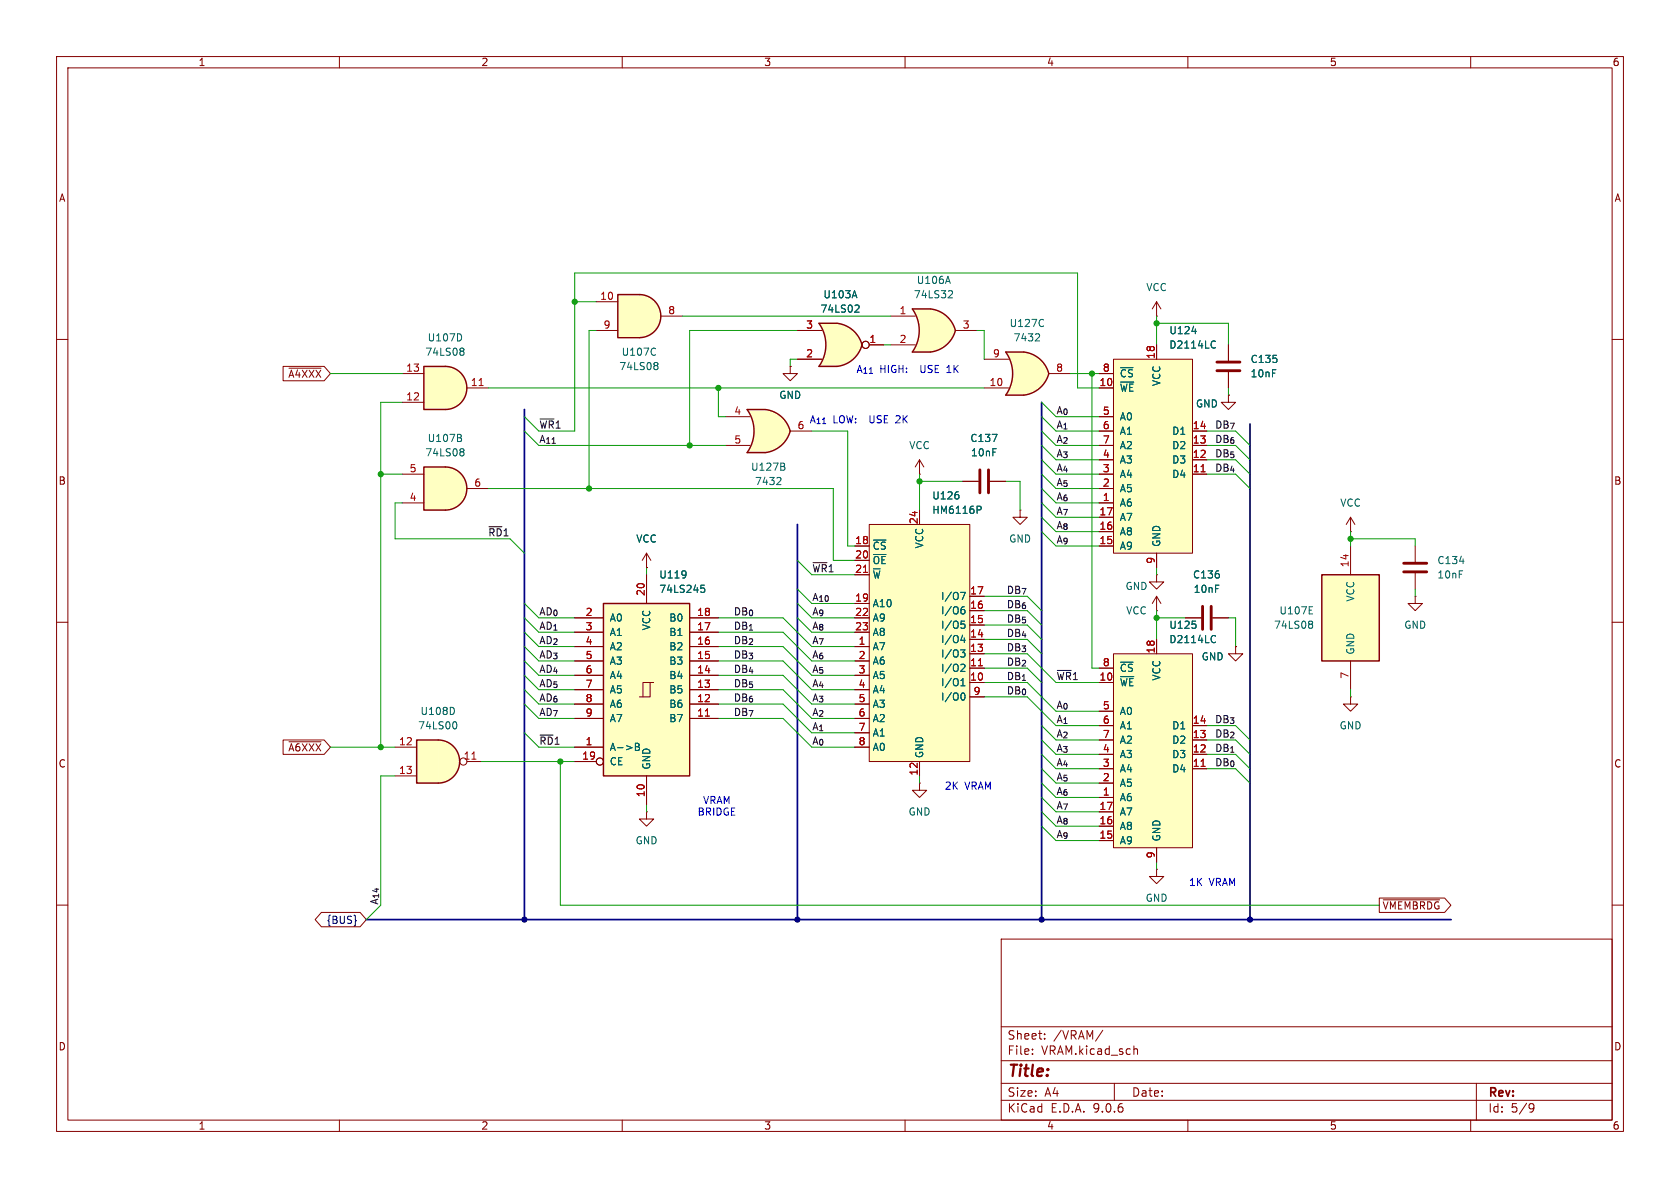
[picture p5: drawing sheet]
<svg xmlns="http://www.w3.org/2000/svg" width="297mm" height="210mm" viewBox="0 0 297 210" stroke-linecap="round" stroke-linejoin="round" font-family="sans-serif">
<g fill="none" stroke="#840000" stroke-width=".18">
<path d="M10 10h277v190h-277zM12 12h273v186h-273zM60 10v2M110 10v2M160 10v2M210 10v2M260 10v2M10 60h2M285 60h2M170.2 85.1h2.8M175 85.1h2.8M10 110h2"/>
<path d="M218.4 114.3v1.3h1.3l-1.3 1.2-1.2-1.2h1.2M218.4 114.3h.1M285 110h2M114.3 143.5v1.3h1.3l-1.3 1.3-1.3-1.3h1.3M114.3 143.5h.1M10 160h2M177 166h108v32h-108zM285 160h2M60 198v2M110 198v2M160 198v2M177 194.5h108"/>
<path d="M177 191.5h108M177 187.5h108M177 181.5h108M182.5 186.3v.1M182.5 185.5v.1M184.7 183.6v.1M184.7 182.8v.1M195 182.1l-1.3 2M197 191.5v3M200.5 185.5h.5l.1 .9M210 198v2M260 198v2"/>
<path d="M261 191.5v6.5M270.6 195.1l.5 .1a.99 .99 0 0 1-.4 1.4h-.2M271.2 195.7l-.3 .3h-.3"/>
</g>
<path d="M173.2 83.1v4M174.8 83.1v4" fill="none" stroke="#840000" stroke-width=".51"/>
<path d="M175.4 76.8h.9l-.6 1.2" fill="none" stroke="#006464" stroke-width=".18"/>
<path d="M106.7 106.7h15.2v30.5h-15.2z" fill="#ffffc2"/>
<g fill="none" stroke="#840000" stroke-width=".18">
<path d="M204.5 55.9h.1M204.5 53.3l-.8 1.3M204.5 53.3l.7 1.3M204.5 53.3v2.6M114.3 97.8v2.5M114.3 97.8l-.8 1.3M114.3 97.8l.8 1.3M180.3 90.2v1.2h1.3l-1.3 1.3-1.2-1.3h1.2M180.3 90.2h.1M101.6 109.2h5.1M101.6 111.8h5.1M101.6 114.3h5.1"/>
<path d="M101.6 116.8h5.1M101.6 119.4h5.1M114.3 100.3h.1M114.3 101.6v5.1M121.9 109.2h5.1M121.9 111.8h5.1M121.9 114.3h5.1M121.9 116.8h5.1M121.9 119.4h5.1M101.6 121.9h5.1M101.6 124.5h5.1M101.6 127h5.1"/>
<path d="M101.6 132.1h5.1M101.6 134.6h3.8M114.3 137.2v5M114.9 120.7h-1.2v2.5M115.6 120.7h-.7v2.5h-1.9M121.9 121.9h5.1M121.9 124.5h5.1M121.9 127h5.1M162.6 138.4v1.3h1.2l-1.2 1.3-1.3-1.3h1.3M162.6 138.4h.1M204.5 153.7v1.2h1.2l-1.2 1.3-1.3-1.3h1.3M204.5 153.7h.1"/>
<circle cx="106" cy="134.6" r=".63"/>
</g>
<path d="M106.7 106.7h15.2v30.5h-15.2z" fill="none" stroke="#840000" stroke-width=".25"/>
<path d="M121.2 101v.9M121.3 101.5l-.1 .1M123.9 103.4h.6M124.1 103.9h.3l.2 .3-.1 .4-.4 .1M112.3 131.4h.5l.2 .2-.2 .4 .2 .1 .1 .3-.3 .3h-.5zM112.3 132h.5" fill="none" stroke="#006464" stroke-width=".18"/>
<path d="M124.7 126.6h.7" fill="none" stroke="#a90000" stroke-width=".18"/>
<path d="M196.8 115.6h14v34.3h-14z" fill="#ffffc2"/>
<g fill="none" stroke="#840000" stroke-width=".18">
<path d="M194.3 118.1h2.5M196.8 115.6h14v34.3h-14zM204.5 113v2.6M194.3 120.7h2.5M194.3 125.7h2.5M194.3 128.3h2.5M194.3 130.8h2.5M194.3 133.4h2.5M194.3 135.9h2.5M194.3 138.4h2.5M210.8 128.3h2.6M210.8 130.8h2.6"/>
<path d="M210.8 133.4h2.6M210.8 135.9h2.6M238.8 123.2v1.3h1.2l-1.2 1.2-1.3-1.2h1.3M238.8 123.2h.1M194.3 141h2.5M194.3 143.5h2.5M194.3 146.1h2.5M194.3 148.6h2.5M204.5 149.9v2.5"/>
</g>
<path d="M212.3 135.5h.8" fill="none" stroke="#a90000" stroke-width=".18"/>
<path d="M211.4 110.4v.5M214.5 112.3l.4 .2M214.9 113.5l-.4 .1" fill="none" stroke="#006464" stroke-width=".18"/>
<path d="M233.7 101.6h10.1v15.2h-10.1z" fill="#ffffc2"/>
<path d="M233.7 101.6h10.1v15.2h-10.1z" fill="none" stroke="#840000" stroke-width=".25"/>
<path d="M238.8 96.5v5.1M238.8 116.8v5.1M250.2 105.4v1.3h1.3l-1.3 1.3-1.3-1.3h1.3M250.2 105.4h.1" fill="none" stroke="#840000" stroke-width=".18"/>
<path d="M231.5 108.5h.6M231.5 107.3h.6M231.6 109.8h.2l.3 .2-.3 .3M231.6 110.3h.2M231.8 110.3l.3 .3v.2l-.2 .2-.3 .1" fill="none" stroke="#006464" stroke-width=".18"/>
<path d="M77.5 130.8a3.8 3.8 0 0 1 3.8 3.8 3.8 3.8 0 0 1-3.8 3.8z" fill="#ffffc2" stroke="#ffffc2" stroke-width=".18"/>
<path d="M73.7 130.8h3.8v7.6h-3.8z" fill="#ffffc2"/>
<path d="M73.7 130.8h3.8a3.8 3.8 0 0 1 3.8 3.8 3.8 3.8 0 0 1-3.8 3.8h-3.8z" fill="none" stroke="#840000" stroke-width=".25"/>
<g fill="none" stroke="#840000" stroke-width=".18">
<path d="M69.8 132.1h3.9M69.8 137.2h3.9M82.5 134.6h2.6"/>
<circle cx="81.9" cy="134.6" r=".63"/>
</g>
<path d="M83.4 134.2h.8" fill="none" stroke="#a90000" stroke-width=".18"/>
<path d="M80.3 125.3v.7M80.5 127.6a.79 .79 0 0 1 0 1.2" fill="none" stroke="#006464" stroke-width=".18"/>
<path d="M153.7 92.7h17.7v41.9h-17.7z" fill="#ffffc2"/>
<g fill="none" stroke="#840000" stroke-width=".18">
<path d="M151.1 96.5h2.6M151.1 99.1h2.6M153.7 92.7h17.7v41.9h-17.7zM162.6 90.2v2.5M238.8 94h.1M238.8 91.4l-.8 1.3M238.8 91.4l.7 1.3M238.8 91.4v2.6M151.1 101.6h2.6M151.1 106.7h2.6M151.1 109.2h2.6M151.1 111.8h2.6"/>
<path d="M151.1 114.3h2.6M151.1 116.8h2.6M151.1 119.4h2.6M171.4 105.4h2.6M171.4 108h2.6M171.4 110.5h2.6M171.4 113h2.6M171.4 115.6h2.6M171.4 118.1h2.6M151.1 121.9h2.6M151.1 124.5h2.6M151.1 127h2.6"/>
<path d="M151.1 129.5h2.6M151.1 132.1h2.6M162.6 134.6v2.6M171.4 120.7h2.6M171.4 123.2h2.6"/>
</g>
<path d="M152.6 101.2h.8M173 117.7h.7" fill="none" stroke="#a90000" stroke-width=".18"/>
<g fill="none" stroke="#006464" stroke-width=".18">
<path d="M169.5 87.5v.6M172.7 89.5h.5l.3 .2-.2 .4h-.6M169.8 104.7h.9l-.6 1.3M169.8 114.9h.8l-.4 .5 .3 .1 .1 .4-.2 .2h-.4M169.9 109.8h.6M170.1 110.3h.3l.2 .2-.1 .5-.4 .1M170.1 117.4l.4 .1 .1 .3-.8 .9h.8M170.1 107.7h.3l.2 .3-.1 .4-.4 .1M170.2 112.3l-.3 .9h.8M170.5 107.3h-.4M170.5 112.8v.8M169.9 121.2h.7"/>
<path d="M169.9 120.3l.3-.3v1.2M170.1 122.6l.1-.1a.68 .68 0 0 1 .4 .6 .68 .68 0 0 1-.4 .7l-.1-.1"/>
</g>
<path d="M161.3 54.6h3.2M161.3 62.2h3.2" fill="none" stroke="#ffffc2" stroke-width=".18"/>
<g fill="#ffffc2" stroke="#ffffc2" stroke-width=".18">
<path d="M163.9 57.1l5 1.3a5.2 5.2 0 0 1-4.4 3.8z"/>
<path d="M164.5 54.6a5.1 5.1 0 0 1 4.4 3.8l-5 1.3z"/>
</g>
<path d="M161.3 54.6h3.2v7.6h-3.2a6.7 6.7 0 0 0 0-7.6z" fill="#ffffc2"/>
<path d="M164.5 54.6h-3.2a6.6 6.6 0 0 1 0 7.6h3.2M164.5 54.6a5.2 5.2 0 0 1 4.4 3.8 5.2 5.2 0 0 1-4.4 3.8" fill="none" stroke="#840000" stroke-width=".25"/>
<path d="M157.5 55.9h4.3M168.9 58.4h3.8M157.5 61h4.3" fill="none" stroke="#840000" stroke-width=".18"/>
<path d="M167.6 48.8l.4 1.3M167.9 51.4h.4l.1 .3-.8 .9h.8" fill="none" stroke="#006464" stroke-width=".18"/>
<path d="M78.7 64.8a3.8 3.8 0 0 1 3.8 3.8 3.8 3.8 0 0 1-3.8 3.8z" fill="#ffffc2" stroke="#ffffc2" stroke-width=".18"/>
<path d="M74.9 64.8h3.8v7.6h-3.8z" fill="#ffffc2"/>
<path d="M74.9 64.8h3.8a3.8 3.8 0 0 1 3.8 3.8 3.8 3.8 0 0 1-3.8 3.8h-3.8z" fill="none" stroke="#840000" stroke-width=".25"/>
<path d="M71.1 71.1h3.8M71.1 66h3.8M82.5 68.6h3.9M217.2 61v2.8M217.2 65.8v2.8M250.2 96.5v2.8M204.5 101.6v1.3h1.2l-1.2 1.2-1.3-1.2h1.3M204.5 101.6h.1M250.2 101.3v2.8" fill="none" stroke="#840000" stroke-width=".18"/>
<path d="M84.7 68.2h.7" fill="none" stroke="#a90000" stroke-width=".18"/>
<path d="M81.5 59.3v.7M81.5 61.5h.3l.2 .3-.2 .3M81.5 62.1h.3M81.8 62.1l.2 .2v.3l-.1 .1-.4 .1M258 99.2h.8" fill="none" stroke="#006464" stroke-width=".18"/>
<path d="M215.1 64h4.1M215.1 65.5h4.1M248.2 99.6h4M248.2 101.1h4" fill="none" stroke="#840000" stroke-width=".51"/>
<path d="M144.8 57.2h3.2M144.8 64.8h3.2" fill="none" stroke="#ffffc2" stroke-width=".18"/>
<g fill="#ffffc2" stroke="#ffffc2" stroke-width=".18">
<path d="M148 57.1a5.2 5.2 0 0 1 4.4 3.9l-5 1.3z"/>
<path d="M147.4 59.7l5 1.3a5.1 5.1 0 0 1-4.4 3.8z"/>
</g>
<path d="M144.8 57.2h3.2v7.6h-3.2a6.6 6.6 0 0 0 0-7.6z" fill="#ffffc2"/>
<path d="M144.8 57.2h3.2a5.2 5.2 0 0 1 4.4 3.8 5.2 5.2 0 0 1-4.4 3.8h-3.2a6.6 6.6 0 0 0 0-7.6z" fill="none" stroke="#840000" stroke-width=".25"/>
<g fill="none" stroke="#840000" stroke-width=".18">
<path d="M141 58.4h4.3M141 63.5h4.3M153.7 61h2.5"/>
<circle cx="153" cy="61" r=".63"/>
</g>
<path d="M151.1 51.4l.4 1.2M151.3 53.9l.5 .1 .1 .3-.8 .9h.8" fill="none" stroke="#006464" stroke-width=".18"/>
<path d="M113 52.1a3.8 3.8 0 0 1 3.8 3.8 3.8 3.8 0 0 1-3.8 3.8z" fill="#ffffc2" stroke="#ffffc2" stroke-width=".18"/>
<path d="M109.2 52.1h3.8v7.6h-3.8z" fill="#ffffc2"/>
<path d="M109.2 52.1h3.8a3.8 3.8 0 0 1 3.8 3.8 3.8 3.8 0 0 1-3.8 3.8h-3.8z" fill="none" stroke="#840000" stroke-width=".25"/>
<path d="M105.4 58.4h3.8M105.4 53.3h3.8M116.8 55.9h3.8" fill="none" stroke="#840000" stroke-width=".18"/>
<path d="M115.8 61.6l.1 .1M115.8 64.1h.3l.2 .2-.2 .3M115.8 64.6h.3M115.9 62.7h-.1M116.1 64.6l.2 .3v.2l-.1 .2h-.4" fill="none" stroke="#006464" stroke-width=".18"/>
<path d="M78.7 82.6a3.8 3.8 0 0 1 3.8 3.8 3.8 3.8 0 0 1-3.8 3.8z" fill="#ffffc2" stroke="#ffffc2" stroke-width=".18"/>
<path d="M74.9 82.6h3.8v7.6h-3.8z" fill="#ffffc2"/>
<path d="M74.9 82.6h3.8a3.8 3.8 0 0 1 3.8 3.8 3.8 3.8 0 0 1-3.8 3.8h-3.8z" fill="none" stroke="#840000" stroke-width=".25"/>
<g fill="none" stroke="#840000" stroke-width=".18">
<path d="M217.2 69.9v1.2h1.2l-1.2 1.3-1.3-1.3h1.3M217.2 69.9h.1M71.1 88.9h3.8M71.1 83.8h3.8M82.5 86.4h3.9M162.6 83.8h.1M162.6 81.3l-.8 1.3M162.6 81.3l.7 1.3M162.6 81.3v2.5M204.5 108h.1M204.5 105.4l-.8 1.3M204.5 105.4l.7 1.3"/>
<path d="M204.5 105.4v2.6"/>
</g>
<path d="M81.3 77.4l.3 .2-.1 .3-.1 .1M81.4 76.8l.1 .2-.1 .3M81.5 79.3h.3l.2 .3-.2 .3M81.5 79.9h.3M81.8 79.9l.2 .2v.2l-.1 .2-.4 .1" fill="none" stroke="#006464" stroke-width=".18"/>
<path d="M196.8 63.5h14v34.3h-14z" fill="#ffffc2"/>
<g fill="none" stroke="#840000" stroke-width=".18">
<path d="M194.3 66h2.5M194.3 68.6h2.5M194.3 73.7h2.5M194.3 76.2h2.5M194.3 78.7h2.5M196.8 63.5h14v34.3h-14zM204.5 61v2.5M210.8 76.2h2.6M210.8 78.7h2.6M194.3 81.3h2.5M194.3 83.8h2.5M194.3 86.4h2.5"/>
<path d="M194.3 88.9h2.5M194.3 91.4h2.5M194.3 94h2.5M194.3 96.5h2.5M204.5 97.8v2.5M210.8 81.3h2.6M210.8 83.8h2.6"/>
</g>
<path d="M212.3 83.4h.8" fill="none" stroke="#a90000" stroke-width=".18"/>
<path d="M210.7 58.6h.8M214.5 60.3l.4 .1M214.9 61.4l-.4 .1" fill="none" stroke="#006464" stroke-width=".18"/>
<path d="M177.8 62.2h3.2M177.8 69.9h3.2" fill="none" stroke="#ffffc2" stroke-width=".18"/>
<g fill="#ffffc2" stroke="#ffffc2" stroke-width=".18">
<path d="M180.4 64.7l5 1.3a5.2 5.2 0 0 1-4.4 3.9z"/>
<path d="M181 62.2a5.1 5.1 0 0 1 4.4 3.8l-5 1.3z"/>
</g>
<path d="M177.8 62.2h3.2v7.7h-3.2a6.7 6.7 0 0 0 0-7.7z" fill="#ffffc2"/>
<path d="M181 69.9h-3.2a6.6 6.6 0 0 0 0-7.7h3.2a5.1 5.1 0 0 1 4.4 3.8 5.2 5.2 0 0 1-4.4 3.9" fill="none" stroke="#840000" stroke-width=".25"/>
<path d="M139.7 64.8v1.2h1.3l-1.3 1.3-1.3-1.3h1.3M139.7 64.8h.1M174 63.5h4.3M174 68.6h4.3M185.4 66h3.8M209.5 109.2h2.8M214.4 109.2h2.8" fill="none" stroke="#840000" stroke-width=".18"/>
<path d="M183.5 59l.3 .2-.1 .3-.7 .8h.8M184.4 56.5l.1 .1M184.5 57.6l-.1 .1" fill="none" stroke="#006464" stroke-width=".18"/>
<path d="M212.6 107.2v4.1M214.1 107.2v4.1" fill="none" stroke="#840000" stroke-width=".51"/>
<path d="M132.1 72.4h3.2M132.1 80h3.2" fill="none" stroke="#ffffc2" stroke-width=".18"/>
<g fill="#ffffc2" stroke="#ffffc2" stroke-width=".18">
<path d="M134.7 74.8l5 1.4a5.2 5.2 0 0 1-4.4 3.8z"/>
<path d="M135.3 72.4a5.1 5.1 0 0 1 4.4 3.8l-5 1.3z"/>
</g>
<path d="M132.1 72.4h3.2v7.6h-3.2a6.7 6.7 0 0 0 0-7.6z" fill="#ffffc2"/>
<path d="M135.3 72.4h-3.2a6.6 6.6 0 0 1 0 7.6h3.2M135.3 72.4a5.2 5.2 0 0 1 4.4 3.8 5.2 5.2 0 0 1-4.4 3.8" fill="none" stroke="#840000" stroke-width=".25"/>
<g fill="none" stroke="#840000" stroke-width=".18">
<path d="M141 58.4h4.3M50 64.8h7.3l1.1 1.2-1.1 1.3h-7.3zM51.1 65.1h5.7M128.3 73.7h4.3M128.3 78.7h4.3M139.7 64.8h.1M139.7 76.2h3.8M141 63.5h4.3M153.7 61h2.5M194.3 73.7h2.5M194.3 78.7h2.5M194.3 76.2h2.5"/>
<path d="M194.3 66h2.5M194.3 68.6h2.5M204.5 61v2.5M210.8 78.7h2.6M210.8 76.2h2.6M217.2 69.9h.1M217.2 61v2.8M217.2 65.8v2.8M151.1 96.5h2.6M151.1 99.1h2.6M162.6 90.2v2.5M170.2 85.1h2.8"/>
<path d="M175 85.1h2.8M194.3 81.3h2.5M194.3 83.8h2.5M194.3 86.4h2.5M194.3 88.9h2.5M194.3 91.4h2.5M194.3 94h2.5M194.3 96.5h2.5M204.5 97.8v2.5M210.8 81.3h2.6M210.8 83.8h2.6M101.6 109.2h5.1"/>
<path d="M101.6 111.8h5.1M101.6 114.3h5.1M101.6 116.8h5.1M101.6 119.4h5.1M114.3 100.3h.1M114.3 101.6v5.1M121.9 109.2h5.1M121.9 111.8h5.1M121.9 114.3h5.1M121.9 116.8h5.1M121.9 119.4h5.1M151.1 109.2h2.6"/>
<path d="M151.1 111.8h2.6M151.1 114.3h2.6M151.1 116.8h2.6M151.1 119.4h2.6M151.1 101.6h2.6M151.1 106.7h2.6M171.4 118.1h2.6M171.4 105.4h2.6M171.4 108h2.6M171.4 110.5h2.6M171.4 113h2.6M171.4 115.6h2.6"/>
<path d="M194.3 118.1h2.5M204.5 113v2.6M209.5 109.2h2.8M214.4 109.2h2.8M218.4 114.3h.1M50 130.8h7.3l1.1 1.3-1.1 1.3h-7.3zM51.1 131.1h5.7M101.6 121.9h5.1M101.6 124.5h5.1M101.6 127h5.1M101.6 132.1h5.1M101.6 134.6h3.8"/>
<path d="M114.3 137.2v5M121.9 121.9h5.1M121.9 124.5h5.1M121.9 127h5.1M151.1 121.9h2.6M151.1 124.5h2.6M151.1 127h2.6M151.1 132.1h2.6M151.1 129.5h2.6M162.6 134.6v2.6M171.4 120.7h2.6M171.4 123.2h2.6"/>
<path d="M194.3 120.7h2.5M194.3 125.7h2.5M194.3 128.3h2.5M194.3 130.8h2.5M194.3 133.4h2.5M194.3 135.9h2.5M194.3 138.4h2.5M210.8 128.3h2.6M210.8 130.8h2.6M210.8 133.4h2.6M210.8 135.9h2.6M194.3 141h2.5"/>
<path d="M194.3 143.5h2.5M194.3 146.1h2.5M194.3 148.6h2.5M204.5 149.9v2.5M243.8 158.7h11.6l1.1 1.3-1.1 1.3h-11.6zM244.5 159.1h10M56.8 161.3h6.9l1.1 1.3-1.1 1.2h-6.9l-1.1-1.2z"/>
<circle cx="153" cy="61" r=".63"/>
<circle cx="106" cy="134.6" r=".63"/>
</g>
<g fill="none" stroke="#006464" stroke-width=".18">
<path d="M151.1 51.4l.4 1.2M151.3 53.9l.5 .1 .1 .3-.8 .9h.8M210.7 58.6h.8M175.4 76.8h.9l-.6 1.2M214.5 60.3l.4 .1M214.9 61.4l-.4 .1M137.8 84.4l.3 .2-.1 .3-.7 .8h.8M138.5 82.5l.3 .2-.1 .3-.2 .1M138.6 81.9l.1 .2-.1 .3M169.5 87.5v.6M172.7 89.5h.5l.3 .2-.2 .4h-.6M121.2 101v.9"/>
<path d="M121.3 101.5l-.1 .1M123.9 103.4h.6M124.1 103.9h.3l.2 .3-.1 .4-.4 .1M169.8 104.7h.9l-.6 1.3M169.8 114.9h.8l-.4 .5 .3 .1 .1 .4-.2 .2h-.4M169.9 109.8h.6M170.1 110.3h.3l.2 .2-.1 .5-.4 .1M170.1 117.4l.4 .1 .1 .3-.8 .9h.8M170.1 107.7h.3l.2 .3-.1 .4-.4 .1M170.2 112.3l-.3 .9h.8M170.5 107.3h-.4M170.5 112.8v.8"/>
<path d="M211.4 110.4v.5M214.5 112.3l.4 .2M214.9 113.5l-.4 .1M112.3 131.4h.5l.2 .2-.2 .4 .2 .1 .1 .3-.3 .3h-.5zM112.3 132h.5M169.9 121.2h.7M169.9 120.3l.3-.3v1.2M170.1 122.6l.1-.1a.68 .68 0 0 1 .4 .6 .68 .68 0 0 1-.4 .7l-.1-.1"/>
</g>
<path d="M62.9 162.7h.1l-.1 .1" fill="none" stroke="#000084" stroke-width=".18"/>
<path d="M92.7 72.4v90.2M184.1 71.1v91.5M221 74.9v87.7M141 92.7v69.9M64.8 162.6h191.7" fill="none" stroke="#000084" stroke-width=".3"/>
<g fill="none" stroke="#009600" stroke-width=".18">
<path d="M101.6 53.3h3.8M105.4 58.4h-1.3v28M120.6 55.9h36.9M141 58.4h-19.1v20.3M172.7 58.4h1.3v5.1M204.5 55.9v5.1M204.5 57.2h12.7v3.8M58.4 66h12.7M71.1 71.1h-3.8v61M86.4 68.6h87.6M92.7 76.2l2.5 2.5h33.1M127 68.6v5.1h1.3"/>
<path d="M141 63.5h-1.3v1.3M143.5 76.2h6.4v20.3h1.2M156.2 61h1.3M184.1 73.7l2.6 2.5h7.6M184.1 76.2l2.6 2.5h7.6M184.1 71.1l2.6 2.6h7.6M184.1 78.7l2.6 2.6h7.6M189.2 66h5.1M193 66v52.1h1.3M194.3 68.6h-3.8v-20.3h-88.9v27.9h-6.4l-2.5-2.5M213.4 76.2h5l2.6 2.5M213.4 78.7h5l2.6 2.6"/>
<path d="M217.2 68.6v1.3M67.3 83.8h3.8M71.1 88.9h-1.3v6.4h20.4l2.5 2.5M86.4 86.4h60.9v12.7h3.8M141 99.1l2.5 2.5h7.6M162.6 83.8v6.4M162.6 85.1h7.6M177.8 85.1h2.5v5.1M184.1 86.4l2.6 2.5h7.6M184.1 83.8l2.6 2.6h7.6M184.1 81.3l2.6 2.5h7.6M184.1 94l2.6 2.5h7.6"/>
<path d="M184.1 91.4l2.6 2.6h7.6M184.1 88.9l2.6 2.5h7.6M213.4 83.8h5l2.6 2.6M213.4 81.3h5l2.6 2.5M238.8 94v2.5M238.8 95.3h11.4v1.2M92.7 106.7l2.5 2.5h6.4M92.7 119.4l2.5 2.5h6.4M92.7 109.2l2.5 2.6h6.4M92.7 114.3l2.5 2.5h6.4M92.7 111.8l2.5 2.5h6.4M92.7 116.8l2.5 2.6h6.4"/>
<path d="M114.3 100.3v1.3M127 109.2h11.4l5.1 5.1h7.6M127 119.4h11.4l5.1 5.1h7.6M127 116.8h11.4l5.1 5.1h7.6M127 111.8h11.4l5.1 5h7.6M127 114.3h11.4l5.1 5.1h7.6M141 106.7l2.5 2.5h7.6M141 109.2l2.5 2.6h7.6M141 104.1l2.5 2.6h7.6M174 118.1h7.6l2.5 2.6M174 115.6h7.6l5.1 5.1h7.6M174 105.4h7.6l2.5 2.6"/>
<path d="M174 108h7.6l2.5 2.5M174 113h7.6l2.5 2.6M174 110.5h7.6l2.5 2.5M204.5 100.3v1.3M204.5 108v5M204.5 109.2h5M217.2 109.2h1.2v5.1M250.2 104.1v1.3M58.4 132.1h11.4M69.8 137.2h-2.5v22.8l-2.5 2.6M85.1 134.6h16.5M92.7 129.5l2.5 2.6h6.4"/>
<path d="M92.7 124.5l2.5 2.5h6.4M92.7 121.9l2.5 2.6h6.4M99.1 134.6v25.4h144.7M127 127h11.4l5.1 5.1h7.6M127 121.9h11.4l5.1 5.1h7.6M127 124.5h11.4l5.1 5h7.6M162.6 137.2v1.2M174 123.2h7.6l5.1 5.1h7.6M174 120.7h7.6l5.1 5h7.6M184.1 130.8l2.6 2.6h7.6M184.1 133.4l2.6 2.5h7.6M184.1 128.3l2.6 2.5h7.6"/>
<path d="M184.1 138.4l2.6 2.6h7.6M184.1 135.9l2.6 2.5h7.6M213.4 128.3h5l2.6 2.5M213.4 133.4h5l2.6 2.5M213.4 135.9h5l2.6 2.5M213.4 130.8h5l2.6 2.6M238.8 121.9v1.3M114.3 142.2v1.3M184.1 143.5l2.6 2.6h7.6M184.1 146.1l2.6 2.5h7.6M184.1 141l2.6 2.5h7.6M204.5 152.4v1.3"/>
</g>
<path d="M212.3 83.4h.8M152.6 101.2h.8M173 117.7h.7M124.7 126.6h.7M212.3 135.5h.8" fill="none" stroke="#a90000" stroke-width=".18"/>
<g fill="#009600" stroke="#009600" stroke-width=".18">
<circle cx="193" cy="66" r=".46"/>
<circle cx="204.5" cy="57.2" r=".46"/>
<circle cx="238.8" cy="95.3" r=".46"/>
<circle cx="204.5" cy="109.2" r=".46"/>
<circle cx="101.6" cy="53.3" r=".46"/>
<circle cx="104.1" cy="86.4" r=".46"/>
<circle cx="67.3" cy="83.8" r=".46"/>
<circle cx="67.3" cy="132.1" r=".46"/>
<circle cx="162.6" cy="85.1" r=".46"/>
<circle cx="121.9" cy="78.7" r=".46"/>
<circle cx="127" cy="68.6" r=".46"/>
<circle cx="99.1" cy="134.6" r=".46"/>
</g>
<g fill="#000084" stroke="#000084" stroke-width=".18">
<circle cx="184.1" cy="162.6" r=".46"/>
<circle cx="221" cy="162.6" r=".46"/>
<circle cx="92.7" cy="162.6" r=".46"/>
<circle cx="141" cy="162.6" r=".46"/>
</g>
<text font-size="2.8" fill="#840000" x="178" y="190.9">Title:</text>
<g font-size="2.1" fill="#840000">
<text x="178" y="184">Sheet:</text>
<text x="186.2" y="184">/VRAM/</text>
<text x="178" y="186.7">File:</text>
<text x="184.1" y="186.7">VRAM.kicad_sch</text>
<text x="178" y="196.9">KiCad</text>
<text x="178" y="194.1">Size:</text>
<text x="184.7" y="194.1">A4</text>
<text x="185.7" y="196.9">E.D.A.</text>
<text x="193.3" y="196.9">9.0.6</text>
<text x="200" y="194.1">Date:</text>
<text x="263" y="194.3">Rev:</text>
<text x="263" y="196.9">Id:</text>
<text x="267.1" y="196.9">5/9</text>
</g>
<g font-size="1.8" fill="#840000">
<text x="35" y="11.9">1</text>
<text x="85" y="11.9">2</text>
<text x="135" y="11.9">3</text>
<text x="185" y="11.9">4</text>
<text x="235" y="11.9">5</text>
<text x="285" y="11.9">6</text>
<text x="10.3" y="35.9">A</text>
<text x="285.3" y="35.9">A</text>
<text x="50.9" y="67">~{A4XXX}</text>
<text x="10.3" y="85.9">B</text>
<text x="285.3" y="85.9">B</text>
<text x="10.3" y="135.9">C</text>
<text x="50.9" y="133">~{A6XXX}</text>
<text x="285.3" y="135.9">C</text>
<text x="244.3" y="161">~{VMEMBRDG}</text>
<text x="10.3" y="185.9">D</text>
<text x="285.3" y="185.9">D</text>
<text x="35" y="199.9">1</text>
<text x="85" y="199.9">2</text>
<text x="135" y="199.9">3</text>
<text x="185" y="199.9">4</text>
<text x="235" y="199.9">5</text>
<text x="285" y="199.9">6</text>
</g>
<g font-size="1.8" fill="#a90000">
<text x="106" y="53.1">10</text>
<text x="106.6" y="58.2">9</text>
<text x="118" y="55.6">8</text>
<text x="142.4" y="58.2">3</text>
<text x="158.9" y="55.6">1</text>
<text x="170.1" y="58.2">3</text>
<text x="71.7" y="65.8">13</text>
<text x="142.4" y="63.2">2</text>
<text x="153.6" y="60.7">1</text>
<text x="158.9" y="60.7">2</text>
<text x="175.4" y="63.2">9</text>
<text x="186.6" y="65.8">8</text>
<text x="194.9" y="65.8">8</text>
<text x="204.2" y="63.5" transform="rotate(-90 204.2 63.5)">18</text>
<text x="71.7" y="70.9">12</text>
<text x="83.1" y="68.3">11</text>
<text x="174.8" y="68.3">10</text>
<text x="194.3" y="68.3">10</text>
<text x="129.7" y="73.4">4</text>
<text x="140.9" y="75.9">6</text>
<text x="194.9" y="73.4">5</text>
<text x="194.9" y="75.9">6</text>
<text x="210.8" y="75.9">14</text>
<text x="72.3" y="83.6">5</text>
<text x="129.7" y="78.5">5</text>
<text x="194.9" y="78.5">7</text>
<text x="194.9" y="81">4</text>
<text x="194.9" y="83.6">3</text>
<text x="210.8" y="78.5">13</text>
<text x="210.8" y="81">12</text>
<text x="210.8" y="83.6">11</text>
<text x="72.3" y="88.6">4</text>
<text x="83.7" y="86.1">6</text>
<text x="194.9" y="86.1">2</text>
<text x="194.9" y="88.6">1</text>
<text x="162.3" y="92.8" transform="rotate(-90 162.3 92.8)">24</text>
<text x="194.3" y="91.2">17</text>
<text x="194.3" y="93.7">16</text>
<text x="151.1" y="96.3">18</text>
<text x="151.1" y="98.8">20</text>
<text x="151.1" y="101.3">21</text>
<text x="194.3" y="96.3">15</text>
<text x="204.2" y="99.8" transform="rotate(-90 204.2 99.8)">9</text>
<text x="238.5" y="100.4" transform="rotate(-90 238.5 100.4)">14</text>
<text x="114" y="105.5" transform="rotate(-90 114 105.5)">20</text>
<text x="151.1" y="106.4">19</text>
<text x="171.4" y="105.2">17</text>
<text x="171.4" y="107.7">16</text>
<text x="103.4" y="109">2</text>
<text x="103.4" y="111.5">3</text>
<text x="123.1" y="109">18</text>
<text x="123.1" y="111.5">17</text>
<text x="151.1" y="109">22</text>
<text x="151.1" y="111.5">23</text>
<text x="171.4" y="110.2">15</text>
<text x="171.4" y="112.8">14</text>
<text x="103.4" y="114">4</text>
<text x="103.4" y="116.6">5</text>
<text x="103.4" y="119.1">6</text>
<text x="123.1" y="114">16</text>
<text x="123.1" y="116.6">15</text>
<text x="123.1" y="119.1">14</text>
<text x="151.7" y="114">1</text>
<text x="151.7" y="116.6">2</text>
<text x="151.7" y="119.1">3</text>
<text x="171.4" y="115.3">13</text>
<text x="171.4" y="117.9">11</text>
<text x="194.9" y="117.9">8</text>
<text x="204.2" y="115.6" transform="rotate(-90 204.2 115.6)">18</text>
<text x="103.4" y="121.7">7</text>
<text x="103.4" y="124.2">8</text>
<text x="123.1" y="121.7">13</text>
<text x="123.1" y="124.2">12</text>
<text x="151.7" y="121.7">4</text>
<text x="151.7" y="124.2">5</text>
<text x="171.4" y="120.4">10</text>
<text x="172" y="122.9">9</text>
<text x="194.3" y="120.4">10</text>
<text x="194.9" y="125.5">5</text>
<text x="238.5" y="120.1" transform="rotate(-90 238.5 120.1)">7</text>
<text x="70.4" y="131.8">12</text>
<text x="103.4" y="126.7">9</text>
<text x="103.4" y="131.8">1</text>
<text x="123.1" y="126.7">11</text>
<text x="151.7" y="126.7">6</text>
<text x="151.7" y="129.3">7</text>
<text x="151.7" y="131.8">8</text>
<text x="194.9" y="128">6</text>
<text x="194.9" y="130.6">7</text>
<text x="210.8" y="128">14</text>
<text x="210.8" y="130.6">13</text>
<text x="70.4" y="136.9">13</text>
<text x="81.9" y="134.4">11</text>
<text x="102.8" y="134.4">19</text>
<text x="162.3" y="137.2" transform="rotate(-90 162.3 137.2)">12</text>
<text x="194.9" y="133.1">4</text>
<text x="194.9" y="135.6">3</text>
<text x="210.8" y="133.1">12</text>
<text x="210.8" y="135.6">11</text>
<text x="114" y="141" transform="rotate(-90 114 141)">10</text>
<text x="194.3" y="143.3">17</text>
<text x="194.9" y="138.2">2</text>
<text x="194.9" y="140.7">1</text>
<text x="194.3" y="145.8">16</text>
<text x="194.3" y="148.3">15</text>
<text x="204.2" y="151.8" transform="rotate(-90 204.2 151.8)">9</text>
</g>
<g font-size="1.8" fill="#006464">
<text x="145.5" y="52.9">U103A</text>
<text x="161.5" y="52.9">74LS32</text>
<text x="162" y="50.4">U106A</text>
<text x="202.6" y="51.7">VCC</text>
<text x="145" y="55.5">74LS02</text>
<text x="178.4" y="58">U127C</text>
<text x="206.6" y="59.3">U124</text>
<text x="75.1" y="63.1">74LS08</text>
<text x="75.5" y="60.6">U107D</text>
<text x="109.4" y="65.6">74LS08</text>
<text x="109.8" y="63.1">U107C</text>
<text x="179.1" y="60.6">7432</text>
<text x="206.6" y="61.8">D2114LC</text>
<text x="221" y="64.4">C135</text>
<text x="137.7" y="70.7">GND</text>
<text x="197.9" y="66.9">~{CS}</text>
<text x="197.9" y="69.4">~{WE}</text>
<text x="205.3" y="68.3" transform="rotate(-90 205.3 68.3)">VCC</text>
<text x="221" y="66.9">10nF</text>
<text x="197.9" y="74.5">A0</text>
<text x="197.9" y="77.1">A1</text>
<text x="207.1" y="77.1">D1</text>
<text x="211.3" y="72.2">GND</text>
<text x="75.1" y="80.9">74LS08</text>
<text x="75.5" y="78.3">U107B</text>
<text x="132.7" y="83.4">U127B</text>
<text x="160.6" y="79.6">VCC</text>
<text x="171.4" y="78.3">C137</text>
<text x="171.6" y="80.9">10nF</text>
<text x="197.9" y="79.6">A2</text>
<text x="197.9" y="82.1">A3</text>
<text x="207.1" y="79.6">D2</text>
<text x="207.1" y="82.1">D3</text>
<text x="133.4" y="86">7432</text>
<text x="164.7" y="88.5">U126</text>
<text x="197.9" y="84.7">A4</text>
<text x="197.9" y="87.2">A5</text>
<text x="197.9" y="89.8">A6</text>
<text x="207.1" y="84.7">D4</text>
<text x="236.8" y="89.8">VCC</text>
<text x="164.7" y="91">HM6116P</text>
<text x="197.9" y="92.3">A7</text>
<text x="197.9" y="94.8">A8</text>
<text x="112.4" y="96.1">VCC</text>
<text x="154.2" y="97.4">~{CS}</text>
<text x="154.2" y="99.9">~{OE}</text>
<text x="163.4" y="97" transform="rotate(-90 163.4 97)">VCC</text>
<text x="178.3" y="96.1">GND</text>
<text x="197.9" y="97.4">A9</text>
<text x="205.3" y="96.8" transform="rotate(-90 205.3 96.8)">GND</text>
<text x="254" y="99.9">C134</text>
<text x="116.5" y="105">74LS245</text>
<text x="116.5" y="102.5">U119</text>
<text x="154.2" y="102.5">~{W}</text>
<text x="154.2" y="107.5">A10</text>
<text x="166.3" y="106.3">I/O7</text>
<text x="198.9" y="104.5">GND</text>
<text x="210.8" y="102.5">C136</text>
<text x="210.9" y="105">10nF</text>
<text x="239.6" y="106.4" transform="rotate(-90 239.6 106.4)">VCC</text>
<text x="254" y="102.5">10nF</text>
<text x="107.7" y="110.1">A0</text>
<text x="107.7" y="112.6">A1</text>
<text x="115.2" y="111.5" transform="rotate(-90 115.2 111.5)">VCC</text>
<text x="118.2" y="110.1">B0</text>
<text x="118.2" y="112.6">B1</text>
<text x="154.2" y="110.1">A9</text>
<text x="154.2" y="112.6">A8</text>
<text x="166.3" y="108.8">I/O6</text>
<text x="166.3" y="111.4">I/O5</text>
<text x="166.3" y="113.9">I/O4</text>
<text x="199" y="108.8">VCC</text>
<text x="206.6" y="113.9">D2114LC</text>
<text x="206.6" y="111.4">U125</text>
<text x="225.1" y="111.4">74LS08</text>
<text x="226.1" y="108.8">U107E</text>
<text x="248.2" y="111.4">GND</text>
<text x="107.7" y="115.2">A2</text>
<text x="107.7" y="117.7">A3</text>
<text x="118.2" y="115.2">B2</text>
<text x="118.2" y="117.7">B3</text>
<text x="154.2" y="115.2">A7</text>
<text x="154.2" y="117.7">A6</text>
<text x="166.3" y="116.4">I/O3</text>
<text x="166.3" y="119">I/O2</text>
<text x="197.9" y="119">~{CS}</text>
<text x="212.3" y="116.9">GND</text>
<text x="239.6" y="115.8" transform="rotate(-90 239.6 115.8)">GND</text>
<text x="107.7" y="120.2">A4</text>
<text x="107.7" y="122.8">A5</text>
<text x="107.7" y="125.3">A6</text>
<text x="118.2" y="120.2">B4</text>
<text x="118.2" y="122.8">B5</text>
<text x="118.2" y="125.3">B6</text>
<text x="154.2" y="120.2">A5</text>
<text x="154.2" y="122.8">A4</text>
<text x="154.2" y="125.3">A3</text>
<text x="166.3" y="121.5">I/O1</text>
<text x="166.3" y="124.1">I/O0</text>
<text x="197.9" y="121.5">~{WE}</text>
<text x="205.3" y="120.4" transform="rotate(-90 205.3 120.4)">VCC</text>
<text x="73.8" y="129.1">74LS00</text>
<text x="74.2" y="126.6">U108D</text>
<text x="107.7" y="127.9">A7</text>
<text x="118.2" y="127.9">B7</text>
<text x="154.2" y="127.9">A2</text>
<text x="154.2" y="130.4">A1</text>
<text x="197.9" y="126.6">A0</text>
<text x="197.9" y="129.1">A1</text>
<text x="197.9" y="131.7">A2</text>
<text x="207.1" y="129.1">D1</text>
<text x="207.1" y="131.7">D2</text>
<text x="236.7" y="129.1">GND</text>
<text x="107.7" y="132.9">A-&gt;B</text>
<text x="107.7" y="135.5">CE</text>
<text x="115.2" y="136.1" transform="rotate(-90 115.2 136.1)">GND</text>
<text x="154.2" y="132.9">A0</text>
<text x="163.4" y="134.1" transform="rotate(-90 163.4 134.1)">GND</text>
<text x="197.9" y="134.2">A3</text>
<text x="197.9" y="136.8">A4</text>
<text x="207.1" y="134.2">D3</text>
<text x="207.1" y="136.8">D4</text>
<text x="197.9" y="139.3">A5</text>
<text x="197.9" y="141.8">A6</text>
<text x="112.3" y="149.5">GND</text>
<text x="160.5" y="144.4">GND</text>
<text x="197.9" y="144.4">A7</text>
<text x="197.9" y="146.9">A8</text>
<text x="197.9" y="149.5">A9</text>
<text x="205.3" y="148.8" transform="rotate(-90 205.3 148.8)">GND</text>
<text x="202.4" y="159.6">GND</text>
</g>
<g font-size="1.8" fill="#0000c2">
<text x="151.3" y="66.1">A_{11}</text>
<text x="155.5" y="66.1">HIGH:</text>
<text x="163" y="66.1">USE 1K</text>
<text x="143.1" y="75">A_{11}</text>
<text x="147.2" y="75">LOW:</text>
<text x="154" y="75">USE 2K</text>
<text x="124.2" y="142.3">VRAM</text>
<text x="166.9" y="139.8">2K</text>
<text x="170.6" y="139.8">VRAM</text>
<text x="123.2" y="144.4">BRIDGE</text>
<text x="210.1" y="156.8">1K</text>
<text x="213.8" y="156.8">VRAM</text>
</g>
<g font-size="1.8" fill="#0f0f0f">
<text x="95.2" y="75.9">~{WR}1</text>
<text x="186.7" y="75.9">A_{1}</text>
<text x="186.7" y="73.3">A_{0}</text>
<text x="214.7" y="75.9">DB_{7}</text>
<text x="95.2" y="78.4">A_{11}</text>
<text x="186.7" y="83.5">A_{4}</text>
<text x="186.7" y="80.9">A_{3}</text>
<text x="186.7" y="78.4">A_{2}</text>
<text x="214.7" y="78.4">DB_{6}</text>
<text x="214.7" y="83.5">DB_{4}</text>
<text x="214.7" y="80.9">DB_{5}</text>
<text x="186.7" y="86">A_{5}</text>
<text x="186.7" y="88.6">A_{6}</text>
<text x="86.2" y="94.9">~{RD}1</text>
<text x="186.7" y="93.6">A_{8}</text>
<text x="186.7" y="91.1">A_{7}</text>
<text x="143.5" y="101.3">~{WR}1</text>
<text x="186.7" y="96.2">A_{9}</text>
<text x="143.5" y="106.3">A_{10}</text>
<text x="177.8" y="107.6">DB_{6}</text>
<text x="177.8" y="105.1">DB_{7}</text>
<text x="95.2" y="108.9">AD_{0}</text>
<text x="95.2" y="111.4">AD_{1}</text>
<text x="95.2" y="114">AD_{2}</text>
<text x="129.6" y="108.9">DB_{0}</text>
<text x="129.6" y="111.4">DB_{1}</text>
<text x="129.6" y="114">DB_{2}</text>
<text x="143.5" y="114">A_{7}</text>
<text x="143.5" y="111.4">A_{8}</text>
<text x="143.5" y="108.9">A_{9}</text>
<text x="177.8" y="110.1">DB_{5}</text>
<text x="177.8" y="112.7">DB_{4}</text>
<text x="95.2" y="119">AD_{4}</text>
<text x="95.2" y="116.5">AD_{3}</text>
<text x="129.6" y="116.5">DB_{3}</text>
<text x="129.6" y="119">DB_{4}</text>
<text x="143.5" y="119">A_{5}</text>
<text x="143.5" y="116.5">A_{6}</text>
<text x="177.8" y="115.2">DB_{3}</text>
<text x="177.8" y="117.8">DB_{2}</text>
<text x="95.2" y="121.6">AD_{5}</text>
<text x="95.2" y="124.1">AD_{6}</text>
<text x="129.6" y="124.1">DB_{6}</text>
<text x="129.6" y="121.6">DB_{5}</text>
<text x="143.5" y="124.1">A_{3}</text>
<text x="143.5" y="121.6">A_{4}</text>
<text x="177.8" y="120.3">DB_{1}</text>
<text x="177.8" y="122.8">DB_{0}</text>
<text x="186.7" y="125.4">A_{0}</text>
<text x="186.7" y="120.3">~{WR}1</text>
<text x="95.2" y="126.7">AD_{7}</text>
<text x="95.2" y="131.7">~{RD}1</text>
<text x="129.6" y="126.7">DB_{7}</text>
<text x="143.5" y="126.7">A_{2}</text>
<text x="143.5" y="129.2">A_{1}</text>
<text x="143.5" y="131.7">A_{0}</text>
<text x="186.7" y="130.5">A_{2}</text>
<text x="186.7" y="127.9">A_{1}</text>
<text x="214.7" y="127.9">DB_{3}</text>
<text x="214.7" y="130.5">DB_{2}</text>
<text x="186.7" y="135.5">A_{4}</text>
<text x="186.7" y="133">A_{3}</text>
<text x="214.7" y="133">DB_{1}</text>
<text x="214.7" y="135.5">DB_{0}</text>
<text x="186.7" y="138.1">A_{5}</text>
<text x="186.7" y="140.6">A_{6}</text>
<text x="186.7" y="143.2">A_{7}</text>
<text x="186.7" y="148.2">A_{9}</text>
<text x="186.7" y="145.7">A_{8}</text>
<text x="67" y="160" transform="rotate(-90 67 160)">A_{14}</text>
</g>
<text font-size="1.8" fill="#000084" x="57.6" y="163.5">{BUS}</text>
</svg>
